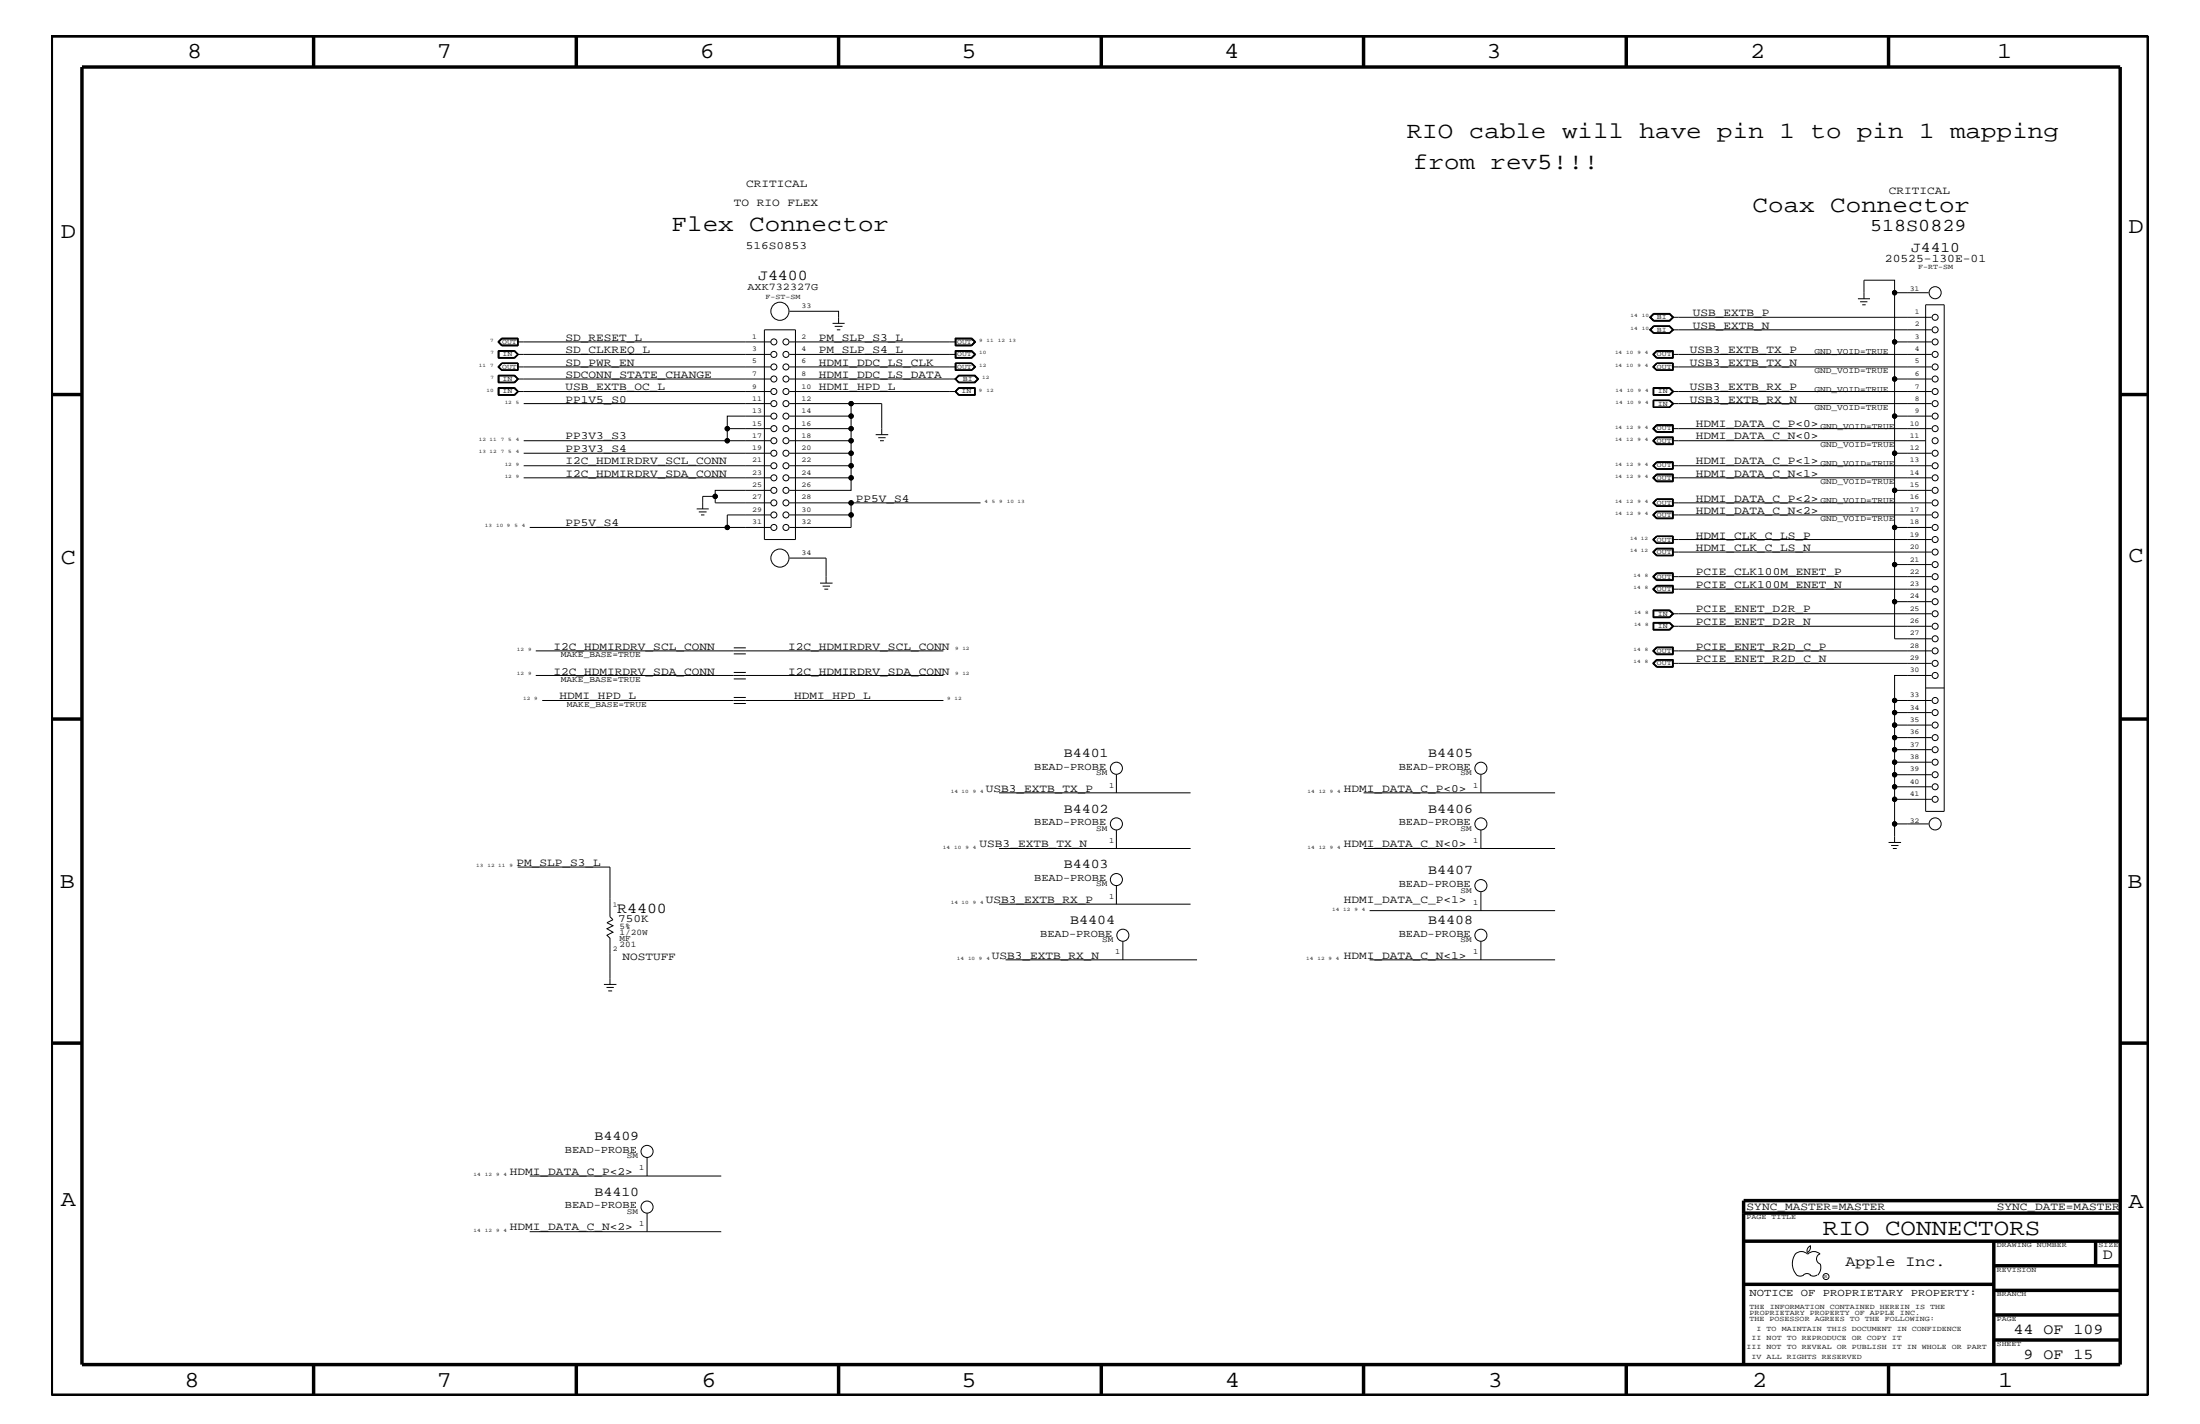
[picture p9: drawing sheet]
<svg xmlns="http://www.w3.org/2000/svg" width="432mm" height="279mm" viewBox="0 0 432 279" stroke-linecap="round" stroke-linejoin="round" font-family="sans-serif">
<g fill="none" stroke="#000" stroke-width=".2">
<path d="M364.7 58.6h2.3M365.1 59.2h1.4M365.5 59.8h.7M371.9 57.4v17M378 59.8h3.6v99.4h-3.6zM378.5 57.4h-6.6v-2.4h-6.1v3.6M97.8 76.1h3.2l.8 .7-.8 .8h-3.2zM97.8 77.5h3.2M97.8 70.2h3.2M97.8 68.8h3.2l.8 .7-.8 .8h-3.2zM97.8 68.9h3.2M97.8 73.6h3.2l.8 .8-.8 .7h-3.2z"/>
<path d="M97.8 75h3.2M97.8 73.7h3.2M97.9 68.9v1.3M97.9 73.7v1.3M98 76.2h2.9l.7 .6-.7 .6h-2.9zM98 68.9h2.9l.7 .6-.7 .6h-2.9zM98 73.8h2.9l.7 .6-.7 .6h-2.9zM98.5 71.3h3.1v1.3h-3.1l-.6-.6zM98.5 71.2h3.2v1.5h-3.2M98.5 66.5h3.1v1.3h-3.1l-.6-.7zM98.5 66.3h3.2v1.5h-3.2l-.8-.7zM98.5 71.2l-.8 .8 .8 .7"/>
<path d="M98.5 71.2l-.7 .8 .7 .7M98.6 66.5l-.6 .6 .6 .6h3M98.6 71.3l-.6 .7 .6 .6M101 76.1l.7 .7-.7 .7M101 73.7l.7 .7-.7 .6M101 73.7l.6 .7M101 68.9l.7 .6-.7 .7M101 68.9l.6 .6M101.6 76.8l-.6-.7h-3.1v1.4M101.6 76.8h49.7M101.6 72h49.7M101.6 74.4h49.7"/>
<path d="M101.6 69.5h49.7M101.6 67.1h49.7M101.6 76.8l-.6 .7M101.6 74.4l-.6 .6M101.6 69.5l-.6 .7M101.7 66.4h-3.2l-.7 .7 .7 .7M102.8 79.2h48.5M150 64.7h6.1v41.2h-6.1zM154.9 61.1h9.7v2.3M154.9 76.8h32.7M154.9 72h32.7M154.9 74.4h32.7"/>
<path d="M154.9 69.5h32.7M154.9 67.1h32.7M154.9 79.2h18.2v6.1M163.4 63.4h2.4M163.8 64h1.6M164.3 64.7h.6M167 79.2v2.4M187.5 76.8l.7 .7M187.5 66.3h3.3l.7 .8-.7 .7h-3.3zM187.5 68.8h3.3l.7 .7-.7 .8h-3.3zM187.5 71.2h3.3l.7 .8-.7 .7h-3.3zM187.5 67.8v-1.4h3.2l.7 .7-.7 .7"/>
<path d="M187.5 71.2v1.5M187.6 76.8l.6-.6h3.1v1.2h-3.1zM187.6 74.4l.6-.6h3.1l.6 .6-.6 .6h-3.1zM187.6 66.5h3.1l.6 .6-.6 .7h-3.1zM187.6 68.9v1.3M187.6 68.9h3.1l.6 .6-.6 .6h-3.1M188.1 73.6h3.2l.8 .8-.8 .7h-3.2l-.6-.7zM188.1 76.1h3.3v1.5h-3.3l-.6-.8zM188.2 73.7h3.1l.6 .7-.6 .6h-3.1M188.2 73.7h3.1l.7 .7-.7 .6h-3.1M188.2 73.7l-.7 .7 .7 .6M188.2 76.1l-.7 .7"/>
<path d="M190.7 71.3h-3.1v1.3h3.1M190.7 71.2l.7 .8-.7 .7M190.7 68.9h-3.2v1.3h3.2M190.7 71.3l.6 .7-.6 .6M190.7 68.9l.7 .6-.7 .7M190.7 68.9l.6 .6-.6 .7M190.7 66.5l.6 .6-.6 .6h-3.1M191.3 76.1v1.4h-3.1M191.3 76.1h-3.1l-.7 .7 .7 .7M323.8 62.3l.7-.8h3.2l.8 .8-.8 .7h-3.2zM323.9 62.3l.6-.7h3.2l.7 .7-.7 .6h-3.2zM324.4 72l.7-.8h3.3v1.5h-3.3z"/>
<path d="M324.4 76.1h3.3l.8 .7-.8 .8h-3.3zM324.4 78.5h3.3l.8 .7-.8 .8h-3.3zM324.5 64h3.2l.7 .7-.7 .7h-3.2M324.5 64h3.2l.8 .7-.8 .7h-3.2M324.5 64l-.7 .7 .7 .7M324.5 64l-.6 .7 .6 .7M324.5 76.1v1.4h3.2M324.5 76.1h3.2l.6 .7-.6 .7M324.5 78.5v1.5M324.5 79.9h3.2M324.5 78.6h3.2M324.6 61.6h3.1l.6 .7-.6 .6h-3.1l-.7-.6z"/>
<path d="M324.6 64h3.1l.6 .7h50.8M324.6 64h3.1l.6 .7-.6 .6h-3.1M324.6 64l-.7 .7 .7 .6M324.6 64l-.6 .7 .6 .6M324.6 69.5l.6-.6h3.1v1.2h-3.1zM324.6 76.2h3.1l.6 .6-.6 .6h-3.1zM324.6 78.6v1.3M325.1 68.8h3.3v1.5h-3.3l-.7-.8zM325.2 71.3l-.6 .7 .6 .6M325.2 72.6h3.1M325.2 71.3h3.1M325.2 68.9h3.1v1.3h-3.1"/>
<path d="M325.2 68.9l-.8 .6 .8 .7M325.2 68.9l-.7 .6 .7 .7M325.2 71.2l-.8 .8 .8 .7M325.2 71.3l-.7 .7 .7 .6M327.7 76.1l.7 .7-.7 .7M327.7 78.6l.6 .6-.6 .7M327.7 78.5l.7 .7-.7 .8M327.7 78.6l.6 .6M328.3 62.3l-.6 .6h-3.1l-.6-.6 .6-.6h3.1l.6 .6h50.8M328.3 64.7l-.6 .6h-3.1M328.3 76.8h50.8M328.3 72h50.8"/>
<path d="M328.3 69.5h50.8M328.3 79.2h50.8M328.3 71.3v1.3M328.3 79.2l-.6 .7M328.3 71.2v1.5M371.9 74.4v7.2h7.2M371.9 74.4h7.2M371.9 67.1h7.2M102.8 86.5h48.5M102.8 88.9h48.5M102.8 93.8h48.5M102.8 91.4h48.5"/>
<path d="M136.7 99.9h2.4M140.4 97.4v1.3h10.9M140.4 97.4h-2.5v2.5M142.7 84.1v2.4M151.3 96.2h-10.9v1.2M151.3 81.6h-8.6v2.5h8.6M154.9 81.6h12.1v2.5h-12.1M154.9 98.7h37.5M154.9 91.4h12.1M167 84.1v2.4h-12.1M167 86.5v2.4h-12.1M167 88.9v4.9h-12.1"/>
<path d="M167 93.8v2.4h-12.1M167 98.7v4.8h-12.1M171.9 85.3h2.4M172.4 85.9h1.4M172.7 86.5h.8M325.1 83.3h3.3v1.6h-3.3l-.7-.8zM325.1 85.7h3.3v1.5h-3.3l-.7-.7zM325.1 90.6h3.3v1.5h-3.3l-.7-.7zM325.1 93h3.3v1.5h-3.3l-.7-.7zM325.1 97.9h3.3v1.4h-3.3l-.7-.6zM325.2 84.7l-.6-.6 .6-.6h3.1v1.2M325.2 85.9l-.6 .6 .6 .6h3.1v-1.2"/>
<path d="M325.2 90.7l-.6 .7 .6 .6M325.2 93.2l-.6 .6 .6 .5h3.1v-1.1M325.2 98l-.6 .7 .6 .6M325.2 83.3l-.8 .8 .8 .7h3.1v-1.5M325.2 87.2l-.8-.7 .8-.7h3.1v1.4M325.2 94.5l-.8-.7 .8-.7h3.1v1.4M325.2 84.7h3.1M325.2 85.9l-.7 .6 .7 .7h3.1M325.2 85.9h3.1M325.2 90.6l-.8 .8 .8 .7M325.2 90.7l-.7 .7 .7 .6M325.2 92h3.1"/>
<path d="M325.2 90.7h3.1M325.2 93.2l-.7 .6 .7 .6h3.1M325.2 93.2h3.1M325.2 97.9l-.8 .8 .8 .6M325.2 98l-.7 .7 .7 .6M325.2 99.3h3.1M325.2 98h3.1M328.3 86.5h49.7M328.3 98.7h50.8M328.3 84.1h50.8M328.3 93.8h50.8M328.3 91.4h50.8"/>
<path d="M328.3 90.7v1.3M328.3 98v1.3M328.3 90.6v1.5M328.3 97.9v1.4M328.3 83.4h-3.1l-.7 .7 .7 .6M371.9 81.6v7.3h7.2M371.9 96.2v7.3h7.2M371.9 96.2h7.2M371.9 88.9v7.3M104 103.5h47.3M137.2 100.4h1.5M137.6 101h.7"/>
<path d="M151.3 101h-8.6v2.5M154.9 101h12.1M154.9 109.5h7.2v4.9M161 114.4h2.4M161.5 115h1.4M161.8 115.6h.8M324.4 105.9l.7-.7h3.3v1.4h-3.3zM324.4 115.6l.7-.8h3.3v1.6h-3.3zM324.4 119.7h3.3l.8 .7-.8 .8h-3.3zM324.5 119.8h3.2M324.6 101l.6-.6h3.1v1.2h-3.1zM324.6 108.3l.6-.6h3.1v1.2h-3.1z"/>
<path d="M324.6 115.6l.6-.6h3.1v1.2h-3.1zM324.6 119.8v1.2h3.1l.6-.6M325.1 100.3h3.3v1.5h-3.3l-.7-.8zM325.1 107.6h3.3v1.5h-3.3l-.7-.8zM325.1 112.4h3.3v1.5h-3.3l-.7-.8zM325.2 105.3l-.6 .6 .6 .6M325.2 112.6l-.6 .5 .6 .6h3.1v-1.1M325.2 100.4h3.1v1.3h-3.1M325.2 107.6h3.1v1.4h-3.1M325.2 113.9l-.8-.8 .8-.6h3.1v1.4M325.2 114.9h3.1v1.4h-3.1M325.2 100.4l-.8 .6 .8 .7"/>
<path d="M325.2 100.4l-.7 .6 .7 .7M325.2 105.2l-.8 .7 .8 .7M325.2 105.3l-.7 .6 .7 .6M325.2 106.5h3.1M325.2 105.3h3.1M325.2 107.6l-.8 .7 .8 .7M325.2 107.6l-.7 .7 .7 .7M325.2 112.6l-.7 .5 .7 .7h3.1M325.2 112.6h3.1M325.2 114.9l-.8 .7 .8 .7M325.2 114.9l-.7 .7 .7 .7M327.7 119.8l.6 .6-.6 .7h-3.2"/>
<path d="M327.7 119.8l.6 .6M328.3 108.3h50.8M328.3 105.9h50.8M328.3 101h50.8M328.3 113.1h50.8M328.3 115.6h50.8M328.3 105.3v1.2M328.3 105.2v1.4M371.9 110.8v7.3h7.2M371.9 110.8h7.2M371.9 118.1v7.2h7.2M371.9 103.5v7.3"/>
<path d="M105.2 127.7h80M105.2 132.5h80M106.4 137.4h78.8M144 128.3h2.4M144 127.1h2.4M144 133.2h2.4M144 131.9h2.4M144 138h2.4M144 136.8h2.4M324.4 122.1h3.3l.8 .8-.8 .7h-3.3zM324.5 121.2v-1.5h3.2l.7 .7-.7 .8M324.6 127.7l.6-.6h3.1v1.2h-3.1z"/>
<path d="M324.6 130.2l.6-.6h3.1v1.2h-3.1zM324.6 122.3h3.1l.6 .6-.6 .6h-3.1zM325.1 126.9h3.3v1.6h-3.3l-.7-.8zM325.1 129.4h3.3v1.5h-3.3l-.7-.7zM325.2 127h3.1v1.4h-3.1M325.2 127l-.8 .7 .8 .7M325.2 127l-.7 .7 .7 .7M325.2 129.4l-.8 .8 .8 .6M327.7 122.2h-3.2v1.4h3.2M327.7 122.2l.6 .7-.6 .7M327.7 122.2l.7 .7-.7 .7M328.3 127.7h50.8"/>
<path d="M328.3 122.9h50.8M328.3 120.4h50.8M328.3 130.2h50.8M328.3 129.4v1.4h-3.1M328.3 129.5h-3.1l-.7 .7 .7 .6M378 135h3.6M379.1 139.8h-7.2v2.5M379.1 137.4h-7.2v2.4M379.1 132.5h-7.2v4.9M196.1 155.6h37.6M219.1 152v3.6M267.6 155.6h37.6"/>
<path d="M290.7 152v3.6M379.1 156.8h-7.2v4.9M379.1 154.4h-7.2v2.4M379.1 152h-7.2v2.4M379.1 149.5h-7.2v2.5M379.1 147.1h-7.2v2.4M379.1 144.7h-7.2v2.4M379.1 142.3h-7.2v2.4M101.6 170.1h18.1v9.8l.6 .6-1.2 .5 1.2 .6-1.2 .6 1.2 .7-1.2 .6 .6 .6v9.1M196.1 166.5h37.6M196.1 177.4h37.6M219.1 162.8v3.7"/>
<path d="M219.1 173.8v3.6M267.6 166.5h37.6M268.8 178.7h36.4M290.7 162.8v3.7M290.7 175v3.7M370.7 165.3h2.4M371.2 165.9h1.4M371.5 166.5h.8M378.5 161.7h-6.6v3.6M118.5 193.2h2.5M119 193.7h1.5M119.4 194.4h.7"/>
<path d="M197.4 188.3h37.6M220.4 184.7v3.6M268.8 188.3h36.4M290.7 184.7v3.6M104 230.7h37.6M127 227.1v3.6M127 238v3.7M104 241.7h37.6M352.3 246.1a1.69 1.69 0 0 1 2.5 0M352.4 246a3.3 3.3 0 0 0 .2 4.1M352.6 250.2l.7 .2 .7-.2M354 250.2l.7-.3 .7 .3"/>
<path d="M354.8 246.1a1.69 1.69 0 0 1 2.4 0M355.2 250.2l.7 .2 .7-.2M355.3 244.4v.3a1.18 1.18 0 0 1-.6 1.1M355.4 244.4a.99 .99 0 0 0-.6 1.4M357.2 246a1.04 1.04 0 0 0-.7 1 1.04 1.04 0 0 0 .7 1M357.3 248l.1 .7a2.11 2.11 0 0 1-.6 1.5"/>
<circle cx="371.9" cy="57.4" r=".42"/>
<circle cx="379.8" cy="57.4" r="1.19"/>
<circle cx="151.9" cy="69.5" r=".59"/>
<circle cx="151.9" cy="67.1" r=".59"/>
<circle cx="151.9" cy="76.8" r=".59"/>
<circle cx="151.9" cy="79.2" r=".59"/>
<circle cx="151.9" cy="72" r=".59"/>
<circle cx="151.9" cy="74.4" r=".59"/>
<circle cx="153.1" cy="61.1" r="1.78"/>
<circle cx="154.3" cy="67.1" r=".59"/>
<circle cx="154.3" cy="69.5" r=".59"/>
<circle cx="154.3" cy="76.8" r=".59"/>
<circle cx="154.3" cy="79.2" r=".59"/>
<circle cx="154.3" cy="72" r=".59"/>
<circle cx="154.3" cy="74.4" r=".59"/>
<circle cx="167" cy="79.2" r=".42"/>
<circle cx="371.9" cy="67.1" r=".42"/>
<circle cx="371.9" cy="74.4" r=".42"/>
<circle cx="379.8" cy="67.1" r=".59"/>
<circle cx="379.8" cy="69.5" r=".59"/>
<circle cx="379.8" cy="76.8" r=".59"/>
<circle cx="379.8" cy="72" r=".59"/>
<circle cx="379.8" cy="62.3" r=".59"/>
<circle cx="379.8" cy="79.2" r=".59"/>
<circle cx="379.8" cy="64.7" r=".59"/>
<circle cx="379.8" cy="74.4" r=".59"/>
<circle cx="140.4" cy="97.4" r=".42"/>
<circle cx="142.7" cy="86.5" r=".42"/>
<circle cx="142.7" cy="84.1" r=".42"/>
<circle cx="151.9" cy="86.5" r=".59"/>
<circle cx="151.9" cy="96.2" r=".59"/>
<circle cx="151.9" cy="93.8" r=".59"/>
<circle cx="151.9" cy="88.9" r=".59"/>
<circle cx="151.9" cy="98.7" r=".59"/>
<circle cx="151.9" cy="91.4" r=".59"/>
<circle cx="151.9" cy="81.6" r=".59"/>
<circle cx="151.9" cy="84.1" r=".59"/>
<circle cx="154.3" cy="93.8" r=".59"/>
<circle cx="154.3" cy="86.5" r=".59"/>
<circle cx="154.3" cy="96.2" r=".59"/>
<circle cx="154.3" cy="88.9" r=".59"/>
<circle cx="154.3" cy="81.6" r=".59"/>
<circle cx="154.3" cy="91.4" r=".59"/>
<circle cx="154.3" cy="98.7" r=".59"/>
<circle cx="154.3" cy="84.1" r=".59"/>
<circle cx="167" cy="98.7" r=".42"/>
<circle cx="167" cy="88.9" r=".42"/>
<circle cx="167" cy="86.5" r=".42"/>
<circle cx="167" cy="81.6" r=".42"/>
<circle cx="167" cy="91.4" r=".42"/>
<circle cx="167" cy="84.1" r=".42"/>
<circle cx="167" cy="93.8" r=".42"/>
<circle cx="371.9" cy="96.2" r=".42"/>
<circle cx="371.9" cy="88.9" r=".42"/>
<circle cx="371.9" cy="81.6" r=".42"/>
<circle cx="379.8" cy="93.8" r=".59"/>
<circle cx="379.8" cy="96.2" r=".59"/>
<circle cx="379.8" cy="86.5" r=".59"/>
<circle cx="379.8" cy="88.9" r=".59"/>
<circle cx="379.8" cy="91.4" r=".59"/>
<circle cx="379.8" cy="98.7" r=".59"/>
<circle cx="379.8" cy="81.6" r=".59"/>
<circle cx="379.8" cy="84.1" r=".59"/>
<circle cx="142.7" cy="103.5" r=".42"/>
<circle cx="151.9" cy="103.5" r=".59"/>
<circle cx="151.9" cy="101" r=".59"/>
<circle cx="153.1" cy="109.5" r="1.78"/>
<circle cx="154.3" cy="103.5" r=".59"/>
<circle cx="154.3" cy="101" r=".59"/>
<circle cx="167" cy="101" r=".42"/>
<circle cx="371.9" cy="118.1" r=".42"/>
<circle cx="371.9" cy="110.8" r=".42"/>
<circle cx="371.9" cy="103.5" r=".42"/>
<circle cx="379.8" cy="103.5" r=".59"/>
<circle cx="379.8" cy="113.1" r=".59"/>
<circle cx="379.8" cy="118.1" r=".59"/>
<circle cx="379.8" cy="115.6" r=".59"/>
<circle cx="379.8" cy="105.9" r=".59"/>
<circle cx="379.8" cy="108.3" r=".59"/>
<circle cx="379.8" cy="110.8" r=".59"/>
<circle cx="379.8" cy="101" r=".59"/>
<circle cx="371.9" cy="139.8" r=".42"/>
<circle cx="371.9" cy="137.4" r=".42"/>
<circle cx="379.8" cy="120.4" r=".59"/>
<circle cx="379.8" cy="130.2" r=".59"/>
<circle cx="379.8" cy="122.9" r=".59"/>
<circle cx="379.8" cy="137.4" r=".59"/>
<circle cx="379.8" cy="139.8" r=".59"/>
<circle cx="379.8" cy="132.5" r=".59"/>
<circle cx="379.8" cy="125.3" r=".59"/>
<circle cx="379.8" cy="127.7" r=".59"/>
<circle cx="219.1" cy="150.7" r="1.19"/>
<circle cx="290.7" cy="150.7" r="1.19"/>
<circle cx="371.9" cy="149.5" r=".42"/>
<circle cx="371.9" cy="144.7" r=".42"/>
<circle cx="371.9" cy="152" r=".42"/>
<circle cx="371.9" cy="156.8" r=".42"/>
<circle cx="371.9" cy="147.1" r=".42"/>
<circle cx="371.9" cy="142.3" r=".42"/>
<circle cx="371.9" cy="154.4" r=".42"/>
<circle cx="379.8" cy="149.5" r=".59"/>
<circle cx="379.8" cy="152" r=".59"/>
<circle cx="379.8" cy="154.4" r=".59"/>
<circle cx="379.8" cy="142.3" r=".59"/>
<circle cx="379.8" cy="147.1" r=".59"/>
<circle cx="379.8" cy="156.8" r=".59"/>
<circle cx="379.8" cy="144.7" r=".59"/>
<circle cx="219.1" cy="172.6" r="1.19"/>
<circle cx="219.1" cy="161.7" r="1.19"/>
<circle cx="290.7" cy="173.8" r="1.19"/>
<circle cx="290.7" cy="161.7" r="1.19"/>
<circle cx="371.9" cy="161.7" r=".42"/>
<circle cx="379.8" cy="161.7" r="1.19"/>
<circle cx="220.4" cy="183.5" r="1.19"/>
<circle cx="290.7" cy="183.5" r="1.19"/>
<circle cx="127" cy="225.9" r="1.19"/>
<circle cx="127" cy="236.8" r="1.19"/>
<circle cx="358.4" cy="250.5" r=".59"/>
</g>
<g fill="none" stroke="#000" stroke-width=".68" stroke-linecap="butt">
<path d="M10.1 7.1h411.5v266.7h-411.5zM16.1 13.2h400v254.5h-400zM61.6 7.1v6.1M113.1 7.1v6.1M164.6 7.1v6.1M216.2 7.1v6.1M267.6 7.1v6.1M319.2 7.1v6.1M370.7 7.1v6.1M10.1 77.4h6M416.1 77.4h5.5M10.1 141.1h6"/>
<path d="M416.1 141.1h5.5M10.1 204.7h6M416.1 204.7h5.5M342.2 238h73.9M416.1 235.6h-73.9v32.1M342.2 243.5h73.9M342.2 252h49.1M391.3 248.4h24.8M391.3 243.5v24.2M391.3 258h24.8M391.3 253.2h24.8M411.3 243.5v4.9"/>
<path d="M61.6 267.7v6.1M113.1 267.7v6.1M164.6 267.7v6.1M216.2 268v5.8M267.6 267.7v6.1M319.2 267.7v6.1M370.7 267.7v6.1M391.3 262.9h24.8"/>
</g>
<g fill="#000">
<circle cx="371.9" cy="57.4" r=".42"/>
<circle cx="167" cy="79.2" r=".42"/>
<circle cx="371.9" cy="67.1" r=".42"/>
<circle cx="371.9" cy="74.4" r=".42"/>
<circle cx="140.4" cy="97.4" r=".42"/>
<circle cx="142.7" cy="86.5" r=".42"/>
<circle cx="142.7" cy="84.1" r=".42"/>
<circle cx="167" cy="98.7" r=".42"/>
<circle cx="167" cy="88.9" r=".42"/>
<circle cx="167" cy="86.5" r=".42"/>
<circle cx="167" cy="81.6" r=".42"/>
<circle cx="167" cy="91.4" r=".42"/>
<circle cx="167" cy="84.1" r=".42"/>
<circle cx="167" cy="93.8" r=".42"/>
<circle cx="371.9" cy="96.2" r=".42"/>
<circle cx="371.9" cy="88.9" r=".42"/>
<circle cx="371.9" cy="81.6" r=".42"/>
<circle cx="142.7" cy="103.5" r=".42"/>
<circle cx="167" cy="101" r=".42"/>
<circle cx="371.9" cy="118.1" r=".42"/>
<circle cx="371.9" cy="110.8" r=".42"/>
<circle cx="371.9" cy="103.5" r=".42"/>
<circle cx="371.9" cy="139.8" r=".42"/>
<circle cx="371.9" cy="137.4" r=".42"/>
<circle cx="371.9" cy="149.5" r=".42"/>
<circle cx="371.9" cy="144.7" r=".42"/>
<circle cx="371.9" cy="152" r=".42"/>
<circle cx="371.9" cy="156.8" r=".42"/>
<circle cx="371.9" cy="147.1" r=".42"/>
<circle cx="371.9" cy="142.3" r=".42"/>
<circle cx="371.9" cy="154.4" r=".42"/>
<circle cx="371.9" cy="161.7" r=".42"/>
</g>
<g font-size="4.6">
<text x="276.1" y="27.1">RIO cable will have pin 1 to pin 1 mapping</text>
<text x="277.4" y="33.1">from rev5!!!</text>
<text x="344" y="41.7">Coax Connector</text>
<text x="131.8" y="45.3">Flex Connector</text>
<text x="357.8" y="242.3">RIO CONNECTORS</text>
</g>
<g font-size="4.5">
<text x="36.7" y="11.5">8</text>
<text x="85.8" y="11.5">7</text>
<text x="137.3" y="11.5">6</text>
<text x="188.7" y="11.5">5</text>
<text x="240.3" y="11.5">4</text>
<text x="291.8" y="11.5">3</text>
<text x="343.5" y="11.5">2</text>
<text x="392" y="11.5">1</text>
<text x="11.9" y="46.8">D</text>
<text x="417.7" y="45.7">D</text>
<text x="11.9" y="110.6">C</text>
<text x="417.7" y="110.3">C</text>
<text x="11.8" y="174.3">B</text>
<text x="417.6" y="174.2">B</text>
<text x="11.9" y="236.7">A</text>
<text x="417.7" y="237.1">A</text>
<text x="36.2" y="272.1">8</text>
<text x="85.8" y="272.1">7</text>
<text x="137.7" y="272.1">6</text>
<text x="188.7" y="272.1">5</text>
<text x="240.4" y="272.1">4</text>
<text x="292" y="272.1">3</text>
<text x="343.9" y="272.1">2</text>
<text x="392.2" y="272.1">1</text>
</g>
<text font-size="3.6" x="367" y="45.3">518S0829</text>
<g font-size="3">
<text x="148.8" y="54.9">J4400</text>
<text x="121.2" y="179.1">R4400</text>
<text x="362.2" y="248.4">Apple Inc.</text>
<text x="412.7" y="247.1">D</text>
<text x="395.2" y="261.6">44 OF 109</text>
<text x="397.2" y="266.6">9 OF 15</text>
</g>
<text font-size="2.9" x="375.1" y="49.4">J4410</text>
<g font-size="2.6">
<text x="208.8" y="148.5">B4401</text>
<text x="280.3" y="148.5">B4405</text>
<text x="208.8" y="159.5">B4402</text>
<text x="280.3" y="159.5">B4406</text>
<text x="208.8" y="170.4">B4403</text>
<text x="280.3" y="171.6">B4407</text>
<text x="210.1" y="181.3">B4404</text>
<text x="280.3" y="181.3">B4408</text>
<text x="116.7" y="223.7">B4409</text>
<text x="116.7" y="234.6">B4410</text>
</g>
<text font-size="2.3" x="370" y="51.3">20525-130E-01</text>
<g font-size="2.2">
<text x="144" y="40.4">TO RIO FLEX</text>
<text x="146.5" y="36.8">CRITICAL</text>
<text x="370.8" y="38">CRITICAL</text>
<text x="146.4" y="48.9">516S0853</text>
<text x="332.2" y="62">USB_EXTB_P</text>
<text x="332.2" y="64.5">USB_EXTB_N</text>
<text x="111" y="69.3">SD_CLKREQ_L</text>
<text x="111" y="71.7">SD_PWR_EN</text>
<text x="111" y="66.8">SD_RESET_L</text>
<text x="160.7" y="66.8">PM_SLP_S3_L</text>
<text x="160.7" y="71.7">HDMI_DDC_LS_CLK</text>
<text x="160.7" y="69.3">PM_SLP_S4_L</text>
<text x="331.6" y="69.3">USB3_EXTB_TX_P</text>
<text x="331.6" y="71.7">USB3_EXTB_TX_N</text>
<text x="111" y="74.1">SDCONN_STATE_CHANGE</text>
<text x="111" y="76.6">USB_EXTB_OC_L</text>
<text x="160.7" y="76.6">HDMI_HPD_L</text>
<text x="160.7" y="74.1">HDMI_DDC_LS_DATA</text>
<text x="331.6" y="76.6">USB3_EXTB_RX_P</text>
<text x="111" y="79">PP1V5_S0</text>
<text x="331.6" y="79">USB3_EXTB_RX_N</text>
<text x="332.8" y="83.8">HDMI_DATA_C_P&lt;0&gt;</text>
<text x="111" y="88.7">PP3V3_S4</text>
<text x="111" y="86.2">PP3V3_S3</text>
<text x="332.8" y="86.2">HDMI_DATA_C_N&lt;0&gt;</text>
<text x="111" y="93.5">I2C_HDMIRDRV_SDA_CONN</text>
<text x="111" y="91.1">I2C_HDMIRDRV_SCL_CONN</text>
<text x="332.8" y="93.5">HDMI_DATA_C_N&lt;1&gt;</text>
<text x="332.8" y="91.1">HDMI_DATA_C_P&lt;1&gt;</text>
<text x="168" y="98.4">PP5V_S4</text>
<text x="332.8" y="98.4">HDMI_DATA_C_P&lt;2&gt;</text>
<text x="332.8" y="100.8">HDMI_DATA_C_N&lt;2&gt;</text>
<text x="111" y="103.2">PP5V_S4</text>
<text x="332.8" y="105.7">HDMI_CLK_C_LS_P</text>
<text x="332.8" y="108.1">HDMI_CLK_C_LS_N</text>
<text x="332.8" y="112.9">PCIE_CLK100M_ENET_P</text>
<text x="332.8" y="115.3">PCIE_CLK100M_ENET_N</text>
<text x="332.8" y="120.2">PCIE_ENET_D2R_P</text>
<text x="332.8" y="122.6">PCIE_ENET_D2R_N</text>
<text x="108.6" y="127.5">I2C_HDMIRDRV_SCL_CONN</text>
<text x="154.7" y="127.5">I2C_HDMIRDRV_SCL_CONN</text>
<text x="332.8" y="127.5">PCIE_ENET_R2D_C_P</text>
<text x="332.8" y="129.9">PCIE_ENET_R2D_C_N</text>
<text x="108.6" y="132.4">I2C_HDMIRDRV_SDA_CONN</text>
<text x="109.8" y="137.2">HDMI_HPD_L</text>
<text x="154.7" y="132.4">I2C_HDMIRDRV_SDA_CONN</text>
<text x="155.9" y="137.2">HDMI_HPD_L</text>
<text x="193.5" y="155.4">USB3_EXTB_TX_P</text>
<text x="263.7" y="155.4">HDMI_DATA_C_P&lt;0&gt;</text>
<text x="192.3" y="166.2">USB3_EXTB_TX_N</text>
<text x="263.7" y="166.2">HDMI_DATA_C_N&lt;0&gt;</text>
<text x="101.3" y="169.9">PM_SLP_S3_L</text>
<text x="193.5" y="177.2">USB3_EXTB_RX_P</text>
<text x="263.7" y="177.2">HDMI_DATA_C_P&lt;1&gt;</text>
<text x="121.3" y="181">750K</text>
<text x="122.2" y="188.3">NOSTUFF</text>
<text x="194.6" y="188.1">USB3_EXTB_RX_N</text>
<text x="263.7" y="188.1">HDMI_DATA_C_N&lt;1&gt;</text>
<text x="100.1" y="230.5">HDMI_DATA_C_P&lt;2&gt;</text>
<text x="342.8" y="237.4">SYNC_MASTER=MASTER</text>
<text x="391.9" y="237.4">SYNC_DATE=MASTER</text>
<text x="100.1" y="241.4">HDMI_DATA_C_N&lt;2&gt;</text>
</g>
<g font-size="2.1">
<text x="203" y="151">BEAD-PROBE</text>
<text x="274.5" y="151">BEAD-PROBE</text>
<text x="203" y="161.9">BEAD-PROBE</text>
<text x="274.5" y="161.9">BEAD-PROBE</text>
<text x="203" y="172.8">BEAD-PROBE</text>
<text x="274.5" y="174">BEAD-PROBE</text>
<text x="204.2" y="183.8">BEAD-PROBE</text>
<text x="274.5" y="183.8">BEAD-PROBE</text>
<text x="110.9" y="226.2">BEAD-PROBE</text>
<text x="110.9" y="237.1">BEAD-PROBE</text>
<text x="343.4" y="254.4">NOTICE OF PROPRIETARY PROPERTY:</text>
</g>
<text font-size="2" x="146.7" y="56.8">AXK732327G</text>
<g font-size="1.7">
<text x="356.1" y="69.5">GND_VOID=TRUE</text>
<text x="356.1" y="73.2">GND_VOID=TRUE</text>
<text x="356.1" y="76.8">GND_VOID=TRUE</text>
<text x="356.1" y="80.5">GND_VOID=TRUE</text>
<text x="357.3" y="84.1">GND_VOID=TRUE</text>
<text x="357.3" y="87.7">GND_VOID=TRUE</text>
<text x="357.3" y="95">GND_VOID=TRUE</text>
<text x="357.3" y="91.4">GND_VOID=TRUE</text>
<text x="357.3" y="98.7">GND_VOID=TRUE</text>
<text x="357.3" y="102.2">GND_VOID=TRUE</text>
<text x="110.1" y="128.9">MAKE_BASE=TRUE</text>
<text x="110.1" y="133.8">MAKE_BASE=TRUE</text>
<text x="111.3" y="138.6">MAKE_BASE=TRUE</text>
<text x="121.6" y="185.9">201</text>
<text x="121.6" y="182.2">5%</text>
<text x="121.6" y="183.5">1/20W</text>
<text x="121.6" y="184.7">MF</text>
</g>
<g font-size="1.6">
<text x="215.1" y="152.1">SM</text>
<text x="217.7" y="154.5">1</text>
<text x="286.7" y="152.1">SM</text>
<text x="289.1" y="154.5">1</text>
<text x="215.1" y="163">SM</text>
<text x="217.7" y="165.4">1</text>
<text x="286.7" y="163">SM</text>
<text x="289.1" y="165.4">1</text>
<text x="215.1" y="173.9">SM</text>
<text x="217.7" y="176.3">1</text>
<text x="286.7" y="175.1">SM</text>
<text x="289.1" y="177.6">1</text>
<text x="216.3" y="184.9">SM</text>
<text x="286.7" y="184.9">SM</text>
<text x="218.9" y="187.2">1</text>
<text x="289.1" y="187.2">1</text>
<text x="123" y="227.3">SM</text>
<text x="125.5" y="229.6">1</text>
<text x="123" y="238.2">SM</text>
<text x="125.5" y="240.6">1</text>
</g>
<g font-size="1.4">
<text x="376.5" y="52.7">F-RT-SM</text>
<text x="150.2" y="58.6">F-ST-SM</text>
<text x="374.8" y="57">31</text>
<text x="157.3" y="60.4">33</text>
<text x="325.2" y="62.6">BI</text>
<text x="325.2" y="65.1">BI</text>
<text x="375.8" y="61.7">1</text>
<text x="375.8" y="64">2</text>
<text x="98.6" y="67.5">OUT</text>
<text x="98.6" y="69.9">IN</text>
<text x="147.7" y="71.3">5</text>
<text x="147.7" y="66.5">1</text>
<text x="147.7" y="68.9">3</text>
<text x="157.3" y="66.5">2</text>
<text x="157.3" y="68.9">4</text>
<text x="157.3" y="71.3">6</text>
<text x="187.9" y="69.9">OUT</text>
<text x="187.9" y="67.5">OUT</text>
<text x="325.2" y="69.9">OUT</text>
<text x="375.8" y="66.5">3</text>
<text x="375.8" y="68.9">4</text>
<text x="375.8" y="71.3">5</text>
<text x="98.6" y="72.3">OUT</text>
<text x="98.6" y="77.2">IN</text>
<text x="98.6" y="74.7">IN</text>
<text x="147.7" y="73.8">7</text>
<text x="147.7" y="76.2">9</text>
<text x="157.3" y="76.2">10</text>
<text x="157.3" y="73.8">8</text>
<text x="187.9" y="72.3">OUT</text>
<text x="188.7" y="77.2">IN</text>
<text x="189" y="74.7">BI</text>
<text x="325.2" y="72.3">OUT</text>
<text x="325.4" y="77.2">IN</text>
<text x="375.8" y="73.8">6</text>
<text x="375.8" y="76.2">7</text>
<text x="147.7" y="78.6">11</text>
<text x="147.7" y="81.1">13</text>
<text x="147.7" y="83.5">15</text>
<text x="157.3" y="78.6">12</text>
<text x="157.3" y="81.1">14</text>
<text x="157.3" y="83.5">16</text>
<text x="325.4" y="79.6">IN</text>
<text x="374.8" y="83.5">10</text>
<text x="375.8" y="78.6">8</text>
<text x="375.8" y="81.1">9</text>
<text x="147.7" y="85.9">17</text>
<text x="147.7" y="88.3">19</text>
<text x="157.3" y="85.9">18</text>
<text x="157.3" y="88.3">20</text>
<text x="325.2" y="84.4">OUT</text>
<text x="325.2" y="86.9">OUT</text>
<text x="374.8" y="85.9">11</text>
<text x="374.8" y="88.3">12</text>
<text x="147.7" y="90.7">21</text>
<text x="147.7" y="93.2">23</text>
<text x="147.7" y="95.6">25</text>
<text x="157.3" y="90.7">22</text>
<text x="157.3" y="93.2">24</text>
<text x="157.3" y="95.6">26</text>
<text x="325.2" y="91.7">OUT</text>
<text x="325.2" y="94.2">OUT</text>
<text x="374.8" y="90.7">13</text>
<text x="374.8" y="93.2">14</text>
<text x="374.8" y="95.6">15</text>
<text x="147.7" y="98">27</text>
<text x="147.7" y="100.4">29</text>
<text x="157.3" y="98">28</text>
<text x="157.3" y="100.4">30</text>
<text x="325.2" y="99">OUT</text>
<text x="325.2" y="101.4">OUT</text>
<text x="374.8" y="98">16</text>
<text x="374.8" y="100.4">17</text>
<text x="147.7" y="102.9">31</text>
<text x="157.3" y="102.9">32</text>
<text x="325.2" y="106.3">OUT</text>
<text x="374.8" y="102.9">18</text>
<text x="374.8" y="105.3">19</text>
<text x="374.8" y="107.7">20</text>
<text x="157.3" y="108.9">34</text>
<text x="325.2" y="108.7">OUT</text>
<text x="325.2" y="113.6">OUT</text>
<text x="374.8" y="110.2">21</text>
<text x="374.8" y="112.6">22</text>
<text x="325.2" y="115.9">OUT</text>
<text x="374.8" y="115">23</text>
<text x="374.8" y="117.4">24</text>
<text x="374.8" y="119.8">25</text>
<text x="325.4" y="120.8">IN</text>
<text x="325.4" y="123.2">IN</text>
<text x="374.8" y="122.3">26</text>
<text x="374.8" y="124.7">27</text>
<text x="325.2" y="128">OUT</text>
<text x="325.2" y="130.5">OUT</text>
<text x="374.8" y="127.1">28</text>
<text x="374.8" y="129.6">29</text>
<text x="374.8" y="131.9">30</text>
<text x="374.8" y="136.8">33</text>
<text x="374.8" y="139.2">34</text>
<text x="374.8" y="141.7">35</text>
<text x="374.8" y="144">36</text>
<text x="374.8" y="146.5">37</text>
<text x="374.8" y="149">38</text>
<text x="374.8" y="151.3">39</text>
<text x="374.8" y="153.8">40</text>
<text x="374.8" y="161.4">32</text>
<text x="374.8" y="156.2">41</text>
<text x="120.3" y="178">1</text>
<text x="120.3" y="186.5">2</text>
<text x="342.8" y="239.2">PAGE TITLE</text>
<text x="391.9" y="244.7">DRAWING NUMBER</text>
<text x="411.9" y="244.7">SIZE</text>
<text x="391.9" y="249.5">REVISION</text>
<text x="343.4" y="256.8">THE INFORMATION CONTAINED HEREIN IS THE</text>
<text x="391.9" y="254.4">BRANCH</text>
<text x="343.4" y="258">PROPRIETARY PROPERTY OF APPLE INC.</text>
<text x="343.4" y="259.3">THE POSESSOR AGREES TO THE FOLLOWING:</text>
<text x="343.8" y="262.9">II NOT TO REPRODUCE OR COPY IT</text>
<text x="344.8" y="261.1">I TO MAINTAIN THIS DOCUMENT IN CONFIDENCE</text>
<text x="391.9" y="259.3">PAGE</text>
<text x="342.8" y="264.7">III NOT TO REVEAL OR PUBLISH IT IN WHOLE OR PART</text>
<text x="343.8" y="266.6">IV ALL RIGHTS RESERVED</text>
<text x="391.9" y="264.1">SHEET</text>
</g>
<g font-size="1">
<text x="320" y="62.3">14</text>
<text x="320" y="64.7">14</text>
<text x="322.2" y="62.3">10</text>
<text x="322.2" y="64.7">10</text>
<text x="94" y="72">11</text>
<text x="96.2" y="67.1">7</text>
<text x="96.2" y="72">7</text>
<text x="96.3" y="69.5">7</text>
<text x="192.2" y="72">12</text>
<text x="192.2" y="69.5">10</text>
<text x="192.2" y="67.1">9</text>
<text x="193.6" y="67.1">11</text>
<text x="195.8" y="67.1">12</text>
<text x="198" y="67.1">13</text>
<text x="317" y="69.5">14</text>
<text x="317" y="72">14</text>
<text x="319.2" y="69.5">10</text>
<text x="319.2" y="72">10</text>
<text x="321.4" y="69.5">9</text>
<text x="321.4" y="72">9</text>
<text x="322.8" y="69.5">4</text>
<text x="322.8" y="72">4</text>
<text x="95.5" y="76.8">10</text>
<text x="96.3" y="74.4">7</text>
<text x="192.1" y="76.8">9</text>
<text x="192.8" y="74.4">12</text>
<text x="193.6" y="76.8">12</text>
<text x="317.1" y="76.8">14</text>
<text x="319.3" y="76.8">10</text>
<text x="321.5" y="76.8">9</text>
<text x="322.9" y="76.8">4</text>
<text x="99.1" y="79.2">12</text>
<text x="101.3" y="79.2">5</text>
<text x="317.1" y="79.2">14</text>
<text x="319.3" y="79.2">10</text>
<text x="321.5" y="79.2">9</text>
<text x="322.9" y="79.2">4</text>
<text x="94" y="88.9">13 12</text>
<text x="94" y="86.5">12 11</text>
<text x="98.3" y="88.9">7</text>
<text x="98.3" y="86.5">7</text>
<text x="99.7" y="88.9">5</text>
<text x="99.7" y="86.5">5</text>
<text x="101.3" y="88.9">4</text>
<text x="101.3" y="86.5">4</text>
<text x="317" y="84.1">14</text>
<text x="317" y="86.5">14</text>
<text x="319.2" y="84.1">12</text>
<text x="319.2" y="86.5">12</text>
<text x="321.4" y="84.1">9</text>
<text x="321.4" y="86.5">9</text>
<text x="322.8" y="84.1">4</text>
<text x="322.8" y="86.5">4</text>
<text x="99.1" y="93.8">12</text>
<text x="99.1" y="91.4">12</text>
<text x="101.3" y="93.8">9</text>
<text x="101.3" y="91.4">9</text>
<text x="317" y="91.4">14</text>
<text x="317" y="93.8">14</text>
<text x="319.2" y="91.4">12</text>
<text x="319.2" y="93.8">12</text>
<text x="321.4" y="91.4">9</text>
<text x="321.4" y="93.8">9</text>
<text x="322.8" y="91.4">4</text>
<text x="322.8" y="93.8">4</text>
<text x="193.2" y="98.7">4</text>
<text x="194.6" y="98.7">5</text>
<text x="196.1" y="98.7">9</text>
<text x="197.6" y="98.7">10 13</text>
<text x="317" y="98.7">14</text>
<text x="317" y="101">14</text>
<text x="319.2" y="98.7">12</text>
<text x="319.2" y="101">12</text>
<text x="321.4" y="98.7">9</text>
<text x="321.4" y="101">9</text>
<text x="322.8" y="98.7">4</text>
<text x="322.8" y="101">4</text>
<text x="95.2" y="103.5">13</text>
<text x="97.4" y="103.5">10 9</text>
<text x="101" y="103.5">5</text>
<text x="102.4" y="103.5">4</text>
<text x="320" y="105.9">14 12</text>
<text x="320" y="108.3">14 12</text>
<text x="320.6" y="113.1">14</text>
<text x="322.8" y="113.1">8</text>
<text x="320.6" y="115.6">14</text>
<text x="322.8" y="115.6">8</text>
<text x="320.7" y="120.4">14</text>
<text x="320.7" y="122.9">14</text>
<text x="322.9" y="120.4">8</text>
<text x="322.9" y="122.9">8</text>
<text x="101.4" y="127.7">12</text>
<text x="103.6" y="127.7">9</text>
<text x="187.5" y="127.5">9</text>
<text x="188.9" y="127.5">12</text>
<text x="320.6" y="127.7">14</text>
<text x="320.6" y="130.2">14</text>
<text x="322.8" y="127.7">8</text>
<text x="322.8" y="130.2">8</text>
<text x="101.4" y="132.5">12</text>
<text x="102.7" y="137.4">12 9</text>
<text x="103.6" y="132.5">9</text>
<text x="185.9" y="137.4">9</text>
<text x="187.4" y="137.4">12</text>
<text x="187.5" y="132.4">9</text>
<text x="188.9" y="132.4">12</text>
<text x="186.6" y="155.6">14 10</text>
<text x="190.9" y="155.6">9</text>
<text x="192.4" y="155.6">4</text>
<text x="256.6" y="155.6">14</text>
<text x="258.8" y="155.6">12</text>
<text x="261" y="155.6">9</text>
<text x="262.5" y="155.6">4</text>
<text x="185.1" y="166.5">14</text>
<text x="187.3" y="166.5">10</text>
<text x="189.5" y="166.5">9</text>
<text x="190.9" y="166.5">4</text>
<text x="256.6" y="166.5">14</text>
<text x="258.8" y="166.5">12</text>
<text x="261" y="166.5">9</text>
<text x="262.5" y="166.5">4</text>
<text x="93.5" y="170.1">13</text>
<text x="95.7" y="170.1">12 11</text>
<text x="100" y="170.1">9</text>
<text x="186.6" y="177.4">14 10</text>
<text x="190.9" y="177.4">9</text>
<text x="192.4" y="177.4">4</text>
<text x="261.5" y="178.7">14</text>
<text x="263.7" y="178.7">12</text>
<text x="265.9" y="178.7">9</text>
<text x="267.3" y="178.7">4</text>
<text x="187.8" y="188.3">14</text>
<text x="190" y="188.3">10 9</text>
<text x="193.6" y="188.3">4</text>
<text x="256.4" y="188.3">14</text>
<text x="258.6" y="188.3">12</text>
<text x="260.8" y="188.3">9</text>
<text x="262.2" y="188.3">4</text>
<text x="93" y="230.7">14</text>
<text x="95.2" y="230.7">12</text>
<text x="97.4" y="230.7">9</text>
<text x="98.8" y="230.7">4</text>
<text x="93" y="241.7">14</text>
<text x="95.2" y="241.7">12</text>
<text x="97.4" y="241.7">9</text>
<text x="98.8" y="241.7">4</text>
<text x="358.1" y="250.7">R</text>
</g>
</svg>
